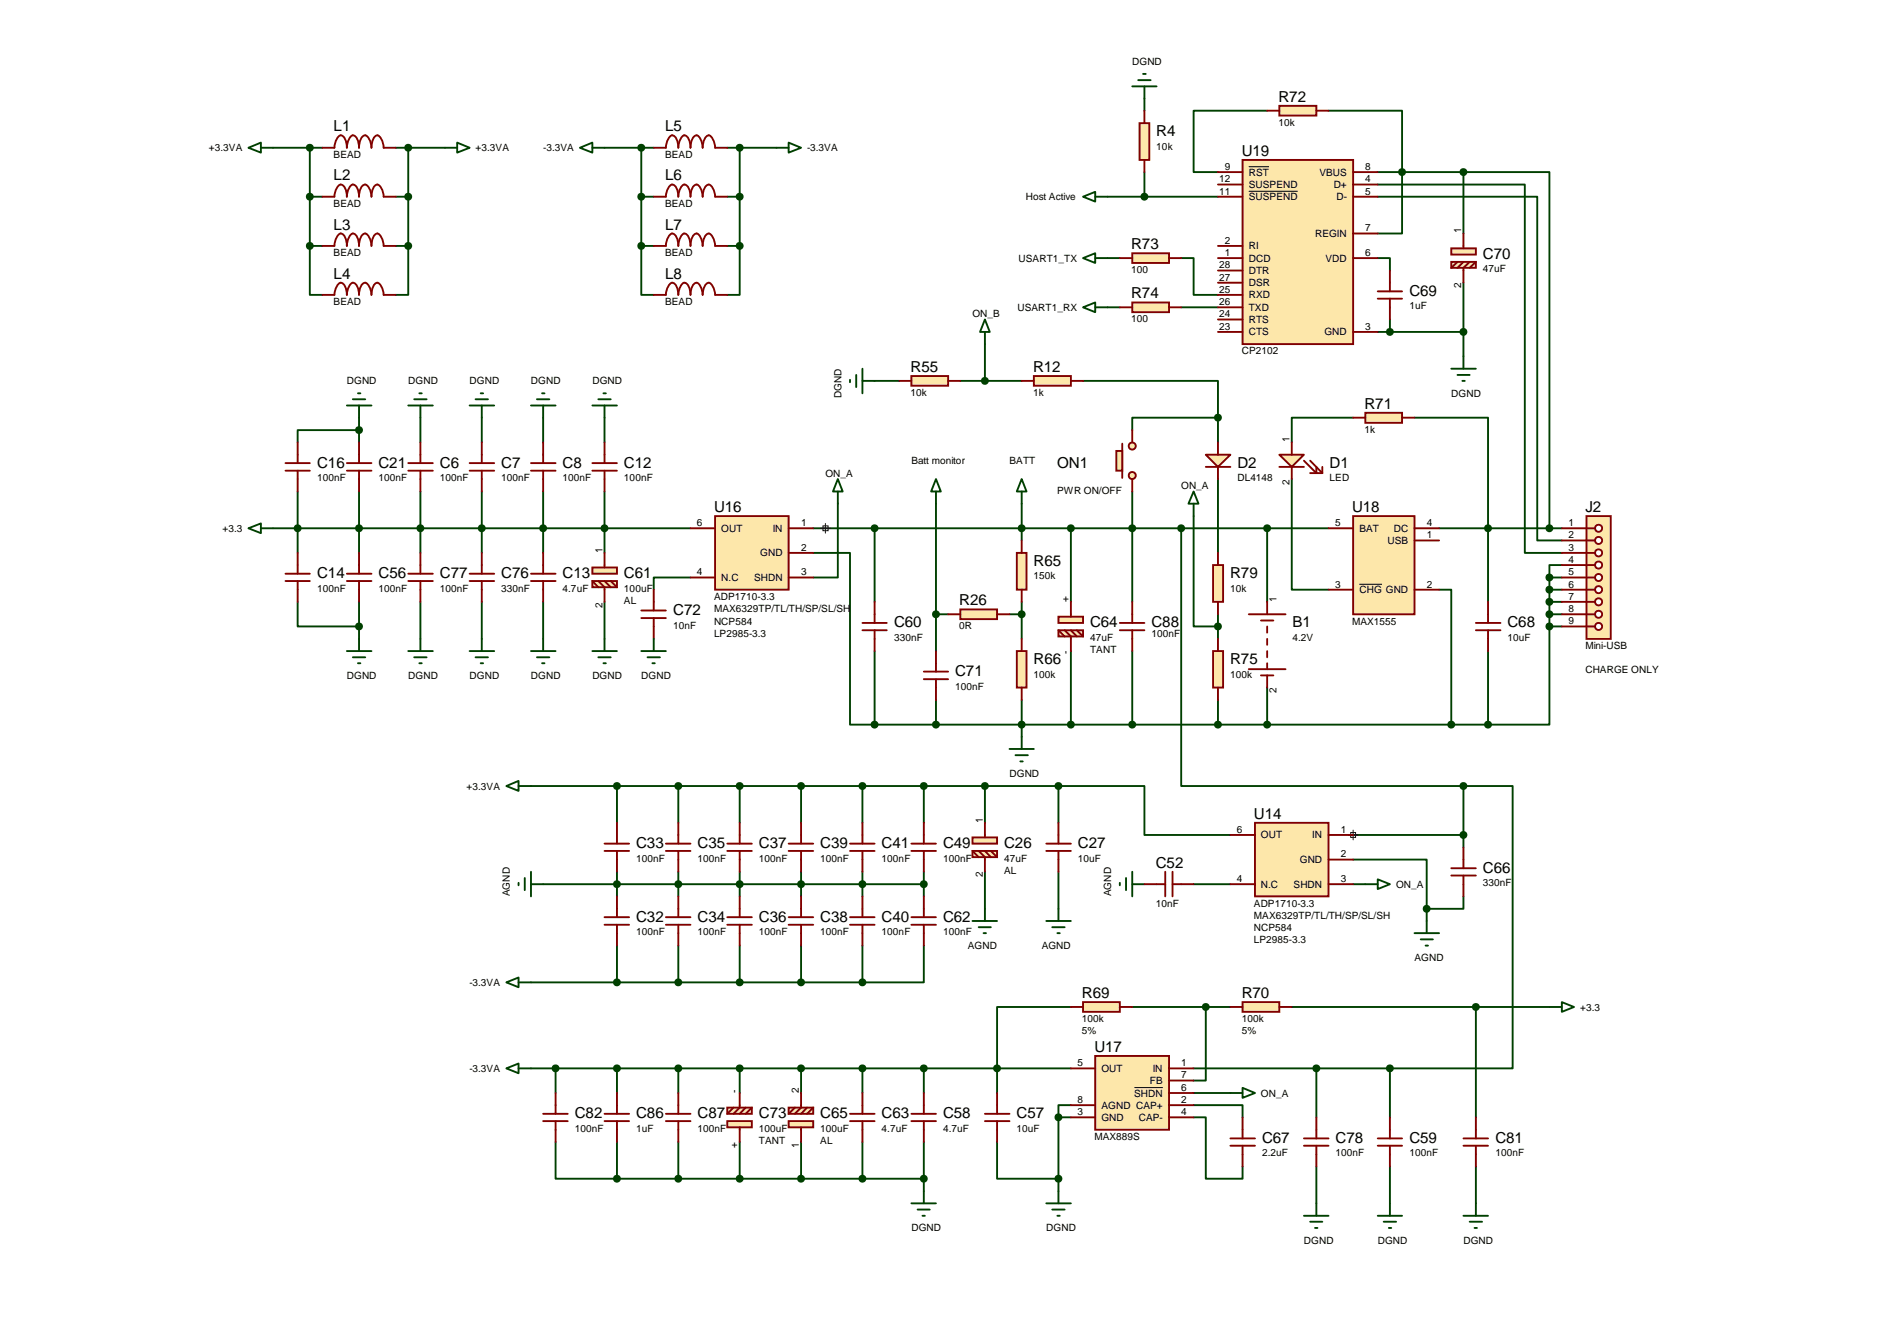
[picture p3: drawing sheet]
<svg xmlns="http://www.w3.org/2000/svg" width="297mm" height="210mm" viewBox="0 0 297 210" stroke-linecap="round" stroke-linejoin="round" font-family="sans-serif">
<g fill="none" stroke="#004000" stroke-width=".3">
<path d="M179.2 15.4v1.9M198.4 17.3h-11.5v9.6h3.8M208 17.3h11.5v19.2h-3.8M42.8 23.1h7.7M48.5 38.5v7.7h2M48.5 30.8h2M48.5 38.5h2M48.5 23.1v15.4M62 30.8h1.9M62 38.5h1.9M62 23.1h7.7M63.9 38.5v7.7h-1.9"/>
<path d="M63.9 23.1v15.4M94.7 23.1h7.7M100.4 38.5v7.7h2M100.4 30.8h2M100.4 38.5h2M100.4 23.1v15.4M113.9 30.8h1.9M113.9 38.5h1.9M113.9 23.1h7.7M115.8 38.5v7.7h-1.9M115.8 23.1v15.4M173.4 30.8h17.3"/>
<path d="M179.2 26.9v3.9M215.7 30.8h25v53.8h3.9M215.7 28.9h23.1v57.6h5.8M215.7 26.9h13.5M229.2 26.9h13.4v55.8M229.2 26.9v9.6M136.9 59.6h3.9M150.4 59.6h9.6M154.2 53.9v5.7M169.6 59.6h21.1v5.8M173.4 40.4h1.9M173.4 48.1h1.9"/>
<path d="M185 40.4h1.9v5.8h3.8M185 48.1h5.7M215.7 40.4h1.9v1.9M215.7 52h13.5M217.6 50v2M229.2 44.3v11.5M46.6 76.9v9.6M56.2 67.3h-9.6v1.9M56.2 65.4v3.8M56.2 76.9v9.6M65.8 65.4v3.8M65.8 76.9v9.6"/>
<path d="M75.4 65.4v3.8M75.4 76.9v9.6M85 65.4v3.8M85 76.9v9.6M94.7 65.4v3.8M94.7 76.9v9.6M131.2 78.8v11.6h-3.9M146.6 78.8v23.1M160 78.8v5.8M177.3 76.9v17.3M190.7 65.4h-13.4v1.9M190.7 65.4v3.8"/>
<path d="M190.7 75v11.5M202.3 75v17.3h5.7M211.9 65.4h-9.6v3.8M221.5 65.4h11.5v28.8M38.9 82.7l2-.8v1.6zM40.9 82.7h67.2M46.6 94.2v3.9h9.6M56.2 94.2v7.7M65.8 94.2v5.8M75.4 94.2v5.8M85 94.2v5.8M94.7 94.2v7.7"/>
<path d="M108.1 90.4h-5.7v1.9M127.3 86.5h5.8v26.9h3.8M127.3 82.7h80.7M136.9 82.7v11.5M146.6 96.2h1.9M158.1 96.2h1.9M160 94.2v5.8M167.7 82.7v11.5M185 82.7v40.3h44.2M186.9 80.8v17.3h3.8M190.7 96.2v3.8M198.4 82.7v11.5"/>
<path d="M225.3 92.3h1.9v21.1M225.3 82.7h19.3M242.6 98.1v15.3h-9.6M242.6 92.3h2M242.6 94.2h2M242.6 90.4v7.7M242.6 96.2h2M242.6 98.1h2M242.6 90.4h2M244.6 88.4h-2v2M54.3 101.9h3.9M55.2 102.9h2"/>
<path d="M56 103.8h.4M92.8 101.9h3.8M93.7 102.9h1.9M94.5 103.8h.4M136.9 113.4h96.1M136.9 101.9v11.5M146.6 109.6v3.8M160 109.6v5.7M167.7 101.9v11.5M177.3 101.9v11.5M190.7 109.6v3.8M198.4 107.6v5.8"/>
<path d="M233 101.9v11.5M83.1 123h82.6M85 138.4h59.7M96.6 123v5.8M96.6 136.5v3.8M106.2 123v5.8M106.2 136.5v3.8M115.8 123v5.8M115.8 136.5v3.8M125.4 123v5.8M125.4 136.5v3.8M135 123v5.8"/>
<path d="M135 136.5v3.8M144.7 123v5.8M144.7 136.5v3.8M154.2 123v5.8M154.2 136.5v5.8M165.7 123h13.5v7.7h13.5M165.7 123v5.8M165.7 136.5v7.7M186.9 138.4h5.8M211.9 134.5h11.5v7.8M211.9 138.4h1.9M211.9 130.7h17.3"/>
<path d="M229.2 123h7.7v44.2h-19.3M229.2 123v9.6M83.1 153.8h51.9M96.6 148v5.8M106.2 148v5.8M115.8 148v5.8M125.4 148v5.8M135 148v5.8M144.7 148v5.8h-9.7M163.8 144.2h3.9M164.8 145.1h1.9M165.6 146.1h.3"/>
<path d="M167.7 157.6h-11.6v13.5M177.3 157.6h15.4M188.8 157.6v11.5h-1.9M202.3 157.6h40.3M223.4 142.3v1.9M229.2 140.3v2h-5.8M231.1 157.6v17.3M83.1 167.2h84.6M87 178.7v5.8h9.6M87 167.2v3.9M96.6 167.2v3.9M96.6 178.7v5.8"/>
<path d="M106.2 167.2v3.9M106.2 178.7v5.8M115.8 167.2v3.9M115.8 178.7v5.8M125.4 167.2v3.9M125.4 178.7v5.8M135 167.2v3.9M135 178.7v5.8M144.7 167.2v3.9M144.7 178.7v7.8M156.1 178.7v5.8h9.6M165.7 174.9h2"/>
<path d="M165.7 174.9v11.6M167.7 173h-2v1.9M186.9 174.9h1.9v9.6h5.8v-1.9M186.9 173h7.7v1.9M186.9 167.2h30.7M186.9 171.1h5.8M206.1 167.2v7.7M217.6 167.2v7.7M96.6 184.5h48.1M206.1 182.6v5.8M217.6 182.6v5.8M231.1 182.6v5.8"/>
</g>
<path d="M54.3 90.9h3.9M54.3 89.8h3.9M56.2 86.5v3.3M56.2 90.9v3.3M142.7 174.3h3.9M142.7 175.5h3.9M144.7 171.1v3.2M144.7 175.5v3.2" fill="none" stroke="#800000" stroke-width=".3"/>
<g fill="#fde7aa" stroke="#800000" stroke-width=".3">
<path d="M92.8 88.8h3.8v1h-3.8z"/>
<path d="M92.8 90.9h3.8v1h-3.8z"/>
</g>
<g fill="none" stroke="#800000" stroke-width=".3">
<path d="M92.8 90.9l.9 1M93.7 90.9l1 1v2.3M94.7 86.5v2.3M94.7 90.9l.9 1M95.6 90.9l1 1M195.5 96.2h5.8M197.4 97.1h2M198.4 94.2v2M198.4 98.1v.9M195.5 104.7h5.8M197.4 105.7h2M198.4 100v.9"/>
<path d="M198.4 101.9v1M198.4 103.8v.9M198.4 105.7v1.9M133.1 175.5h3.8M133.1 174.3h3.8M135 171.1v3.2M135 175.5v3.2"/>
</g>
<circle cx="135" cy="167.2" r=".47" fill="#004000" stroke="#004000" stroke-width=".3"/>
<g fill="#fde7aa" stroke="#800000" stroke-width=".3">
<path d="M165.7 96.5h3.9v1h-3.9z"/>
<path d="M165.7 98.7h3.9v.9h-3.9z"/>
</g>
<path d="M165.7 98.7l1 .9M166.7 98.7l1 .9v2.3M167.7 94.2v2.3M167.7 98.7l.9 .9M168.6 98.7l1 .9" fill="none" stroke="#800000" stroke-width=".3"/>
<path d="M158.1 117.2h3.8M159 118.2h2M159.8 119.2h.3M160 115.3v1.9" fill="none" stroke="#004000" stroke-width=".3"/>
<path d="M159.2 86.5h1.5v5.8h-1.5z" fill="#fde7aa" stroke="#800000" stroke-width=".3"/>
<path d="M160 84.6v1.9M160 92.3v1.9" fill="none" stroke="#800000" stroke-width=".3"/>
<path d="M159.2 101.9h1.5v5.7h-1.5z" fill="#fde7aa" stroke="#800000" stroke-width=".3"/>
<path d="M160 100v1.9M160 107.6v2" fill="none" stroke="#800000" stroke-width=".3"/>
<g fill="#004000" stroke="#004000" stroke-width=".3">
<circle cx="167.7" cy="113.4" r=".47"/>
<circle cx="160" cy="113.4" r=".47"/>
</g>
<path d="M169.6 156.9h5.7v1.5h-5.7z" fill="#fde7aa" stroke="#800000" stroke-width=".3"/>
<path d="M167.7 157.6h1.9M175.3 157.6h2" fill="none" stroke="#800000" stroke-width=".3"/>
<path d="M194.6 156.9h5.7v1.5h-5.7z" fill="#fde7aa" stroke="#800000" stroke-width=".3"/>
<path d="M227.2 135.9h3.9M227.2 137h3.9M229.2 132.6v3.3M229.2 137v3.3M192.7 157.6h1.9M200.3 157.6h2" fill="none" stroke="#800000" stroke-width=".3"/>
<path d="M221.5 146.1h3.8M222.5 147h1.9M223.2 148h.4M223.4 144.2v1.9" fill="none" stroke="#004000" stroke-width=".3"/>
<circle cx="56.2" cy="82.7" r=".47" fill="#004000" stroke="#004000" stroke-width=".3"/>
<path d="M171.5 165.3h11.5v11.5h-11.5z" fill="#fde7aa" stroke="#800000" stroke-width=".3"/>
<path d="M167.7 173h3.8M167.7 167.2h3.8M167.7 174.9h3.8M183 173h3.9M183 167.2h3.9M183 169.1h3.9M183 171.1h3.9M183 174.9h3.9M192.7 179.3h3.8M192.7 178.2h3.8M194.6 174.9v3.3M194.6 179.3v3.3" fill="none" stroke="#800000" stroke-width=".3"/>
<path d="M177.6 170.2h4.5" fill="none" stroke="#000" stroke-width=".16"/>
<circle cx="156.1" cy="167.2" r=".47" fill="#004000" stroke="#004000" stroke-width=".3"/>
<path d="M211.9 80.8h9.6v15.4h-9.6z" fill="#fde7aa" stroke="#800000" stroke-width=".3"/>
<path d="M208 92.3h3.9M208 82.7h3.9M221.5 92.3h3.8M221.5 82.7h3.8M221.5 84.6h3.8" fill="none" stroke="#800000" stroke-width=".3"/>
<path d="M212.9 91.5h3.5" fill="none" stroke="#000" stroke-width=".16"/>
<circle cx="233" cy="82.7" r=".47" fill="#004000" stroke="#004000" stroke-width=".3"/>
<path d="M200.3 71.2h3.9l-1.9 1.9z" fill="#fde7aa" stroke="#800000" stroke-width=".3"/>
<path d="M200.3 73.1h3.9M202.3 69.2v2M202.3 73.1v1.9M204.2 72.1l1.9 2v-1M205.1 72.1l2 2M205.1 74.1h2M207.1 73.1v1" fill="none" stroke="#800000" stroke-width=".3"/>
<path d="M213.8 64.6h5.7v1.6h-5.7z" fill="#fde7aa" stroke="#800000" stroke-width=".3"/>
<path d="M211.9 65.4h1.9M219.5 65.4h2" fill="none" stroke="#800000" stroke-width=".3"/>
<path d="M248.4 80.8h3.8v19.2h-3.8z" fill="#fde7aa" stroke="#800000" stroke-width=".3"/>
<path d="M248.4 82.7h1.3" fill="none" stroke="#800000" stroke-width=".3"/>
<circle cx="250.3" cy="82.7" r=".56" fill="#fff" stroke="#800000" stroke-width=".3"/>
<path d="M248.4 84.6h1.3" fill="none" stroke="#800000" stroke-width=".3"/>
<circle cx="250.3" cy="84.6" r=".56" fill="#fff" stroke="#800000" stroke-width=".3"/>
<path d="M248.4 86.5h1.3" fill="none" stroke="#800000" stroke-width=".3"/>
<circle cx="250.3" cy="86.5" r=".56" fill="#fff" stroke="#800000" stroke-width=".3"/>
<path d="M248.4 88.4h1.3" fill="none" stroke="#800000" stroke-width=".3"/>
<circle cx="250.3" cy="88.4" r=".56" fill="#fff" stroke="#800000" stroke-width=".3"/>
<path d="M248.4 90.4h1.3" fill="none" stroke="#800000" stroke-width=".3"/>
<circle cx="250.3" cy="90.4" r=".56" fill="#fff" stroke="#800000" stroke-width=".3"/>
<path d="M248.4 92.3h1.3" fill="none" stroke="#800000" stroke-width=".3"/>
<circle cx="250.3" cy="92.3" r=".56" fill="#fff" stroke="#800000" stroke-width=".3"/>
<path d="M248.4 94.2h1.3" fill="none" stroke="#800000" stroke-width=".3"/>
<circle cx="250.3" cy="94.2" r=".56" fill="#fff" stroke="#800000" stroke-width=".3"/>
<path d="M248.4 96.2h1.3" fill="none" stroke="#800000" stroke-width=".3"/>
<circle cx="250.3" cy="96.1" r=".56" fill="#fff" stroke="#800000" stroke-width=".3"/>
<path d="M248.4 98.1h1.3" fill="none" stroke="#800000" stroke-width=".3"/>
<circle cx="250.3" cy="98.1" r=".56" fill="#fff" stroke="#800000" stroke-width=".3"/>
<path d="M244.6 82.7h3.8M244.6 84.6h3.8M244.6 86.5h3.8M244.6 88.4h3.8M244.6 90.4h3.8M244.6 92.3h3.8M244.6 94.2h3.8M244.6 96.2h3.8M244.6 98.1h3.8" fill="none" stroke="#800000" stroke-width=".3"/>
<g fill="#004000" stroke="#004000" stroke-width=".3">
<circle cx="242.6" cy="92.3" r=".47"/>
<circle cx="242.6" cy="94.2" r=".47"/>
<circle cx="242.6" cy="96.1" r=".47"/>
<circle cx="242.6" cy="98.1" r=".47"/>
</g>
<path d="M160 75l.7 1.9h-1.5zM160 76.9v1.9" fill="none" stroke="#004000" stroke-width=".3"/>
<g fill="#fde7aa" stroke="#800000" stroke-width=".3">
<circle cx="177.3" cy="69.8" r=".56"/>
<circle cx="177.3" cy="74.4" r=".56"/>
</g>
<path d="M175.7 69.4v5.4" fill="none" stroke="#800000" stroke-width=".3"/>
<path d="M174.8 70.6h.9v3.1h-.9z" fill="#fde7aa" stroke="#800000" stroke-width=".3"/>
<path d="M177.3 67.3v1.9M177.3 75v1.9M231.1 97.5h3.8M231.1 98.7h3.8M233 94.2v3.3M233 98.7v3.2" fill="none" stroke="#800000" stroke-width=".3"/>
<path d="M146.6 75l.7 1.9h-1.5zM146.6 76.9v1.9M163.8 188.4h3.9M164.8 189.3h1.9M165.6 190.3h.3M165.7 186.5v1.9" fill="none" stroke="#004000" stroke-width=".3"/>
<g fill="#004000" stroke="#004000" stroke-width=".3">
<circle cx="233" cy="113.4" r=".47"/>
<circle cx="165.7" cy="174.9" r=".47"/>
<circle cx="227.2" cy="113.4" r=".47"/>
<circle cx="198.4" cy="113.4" r=".47"/>
</g>
<path d="M194.6 25h17.3v28.9h-17.3z" fill="#fde7aa" stroke="#800000" stroke-width=".3"/>
<g fill="none" stroke="#800000" stroke-width=".3">
<path d="M190.7 30.8h3.9M190.7 28.9h3.9M190.7 38.5h3.9M190.7 26.9h3.9M211.9 30.8h3.8M211.9 28.9h3.8M211.9 26.9h3.8M211.9 36.5h3.8M190.7 48.1h3.9M190.7 52h3.9M190.7 40.4h3.9M190.7 42.3h3.9"/>
<path d="M190.7 44.3h3.9M190.7 46.2h3.9M190.7 50h3.9M211.9 52h3.8M211.9 40.4h3.8"/>
</g>
<path d="M195.5 29.9h7.7M195.5 26.1h3.2" fill="none" stroke="#000" stroke-width=".16"/>
<path d="M200.3 16.6h5.8v1.5h-5.8z" fill="#fde7aa" stroke="#800000" stroke-width=".3"/>
<path d="M198.4 17.3h1.9M206.1 17.3h1.9M215.7 45.6h3.8M215.7 46.8h3.8M217.6 42.3v3.3M217.6 46.8v3.2" fill="none" stroke="#800000" stroke-width=".3"/>
<circle cx="219.5" cy="26.9" r=".47" fill="#004000" stroke="#004000" stroke-width=".3"/>
<path d="M169.6 40.4l1.9-.8v1.6zM169.6 48.1l1.9-.8v1.6zM171.5 40.4h1.9M171.5 48.1h1.9" fill="none" stroke="#004000" stroke-width=".3"/>
<path d="M177.3 39.6h5.7v1.6h-5.7z" fill="#fde7aa" stroke="#800000" stroke-width=".3"/>
<path d="M175.3 40.4h2M183 40.4h2" fill="none" stroke="#800000" stroke-width=".3"/>
<path d="M177.3 47.3h5.7v1.6h-5.7z" fill="#fde7aa" stroke="#800000" stroke-width=".3"/>
<path d="M175.3 48.1h2M183 48.1h2" fill="none" stroke="#800000" stroke-width=".3"/>
<g fill="#004000" stroke="#004000" stroke-width=".3">
<circle cx="242.6" cy="82.7" r=".47"/>
<circle cx="217.6" cy="52" r=".47"/>
<circle cx="242.6" cy="90.4" r=".47"/>
</g>
<g fill="#fde7aa" stroke="#800000" stroke-width=".3">
<path d="M227.2 38.9h3.9v.9h-3.9z"/>
<path d="M227.2 41h3.9v.9h-3.9z"/>
</g>
<path d="M229.2 36.5v2.4M228.2 41l-1 .9M229.2 41l-1 .9M230.1 41l-.9 .9v2.4M231.1 41l-1 .9" fill="none" stroke="#800000" stroke-width=".3"/>
<circle cx="229.1" cy="26.9" r=".47" fill="#004000" stroke="#004000" stroke-width=".3"/>
<path d="M189.9 101.9h1.6v5.7h-1.6z" fill="#fde7aa" stroke="#800000" stroke-width=".3"/>
<path d="M144.7 105.1h3.8M144.7 106.3h3.8M146.6 101.9v3.2M146.6 106.3v3.3M190.7 100v1.9M190.7 107.6v2" fill="none" stroke="#800000" stroke-width=".3"/>
<circle cx="160" cy="82.7" r=".47" fill="#004000" stroke="#004000" stroke-width=".3"/>
<path d="M189.9 88.4h1.6v5.8h-1.6z" fill="#fde7aa" stroke="#800000" stroke-width=".3"/>
<path d="M190.7 86.5v1.9M190.7 94.2v2" fill="none" stroke="#800000" stroke-width=".3"/>
<circle cx="190.7" cy="113.4" r=".47" fill="#004000" stroke="#004000" stroke-width=".3"/>
<path d="M188.8 71.2h3.9l-2 1.9z" fill="#fde7aa" stroke="#800000" stroke-width=".3"/>
<g fill="none" stroke="#800000" stroke-width=".3">
<path d="M188.8 73.1h3.9M190.7 69.2v2M190.7 73.1v1.9M63.9 90.9h3.9M63.9 89.8h3.9M65.8 86.5v3.3M65.8 90.9v3.3M73.5 90.9h3.9M73.5 89.8h3.9M75.4 86.5v3.3M75.4 90.9v3.3M204.2 179.3h3.8"/>
<path d="M204.2 178.2h3.8M206.1 174.9v3.3M206.1 179.3v3.3"/>
</g>
<g fill="#004000" stroke="#004000" stroke-width=".3">
<circle cx="198.4" cy="82.7" r=".47"/>
<circle cx="177.3" cy="82.7" r=".47"/>
<circle cx="167.7" cy="82.7" r=".47"/>
<circle cx="146.5" cy="113.4" r=".47"/>
<circle cx="65.8" cy="82.7" r=".47"/>
<circle cx="75.4" cy="82.7" r=".47"/>
</g>
<g fill="none" stroke="#004000" stroke-width=".3">
<path d="M154.2 50l.8 2h-1.5zM154.2 52v1.9M63.9 101.9h3.9M64.9 102.9h1.9M65.7 103.8h.3M65.8 100v1.9M73.5 101.9h3.9M74.5 102.9h1.9M75.3 103.8h.3M75.4 100v1.9M204.2 190.3h3.8M205.1 191.2h2"/>
<path d="M205.9 192.2h.4M206.1 188.4v1.9"/>
</g>
<path d="M161.9 58.9h5.8v1.5h-5.8z" fill="#fde7aa" stroke="#800000" stroke-width=".3"/>
<path d="M160 59.6h1.9M167.7 59.6h1.9" fill="none" stroke="#800000" stroke-width=".3"/>
<path d="M178.4 19.3h1.6v5.7h-1.6z" fill="#fde7aa" stroke="#800000" stroke-width=".3"/>
<g fill="none" stroke="#800000" stroke-width=".3">
<path d="M179.2 17.3v2M179.2 25v1.9M54.3 72.5h3.9M54.3 73.7h3.9M56.2 69.2v3.3M56.2 73.7v3.2M63.9 72.5h3.9M63.9 73.7h3.9M65.8 69.2v3.3M65.8 73.7v3.2M73.5 72.5h3.9M73.5 73.7h3.9"/>
<path d="M75.4 69.2v3.3M75.4 73.7v3.2M83.1 72.5h3.9M83.1 73.7h3.9M85 69.2v3.3M85 73.7v3.2M92.8 72.5h3.8M92.8 73.7h3.8M94.7 69.2v3.3M94.7 73.7v3.2"/>
</g>
<g fill="none" stroke="#004000" stroke-width=".3">
<path d="M177.3 13.5h3.8M178.2 12.5h2M179 11.6h.4M179.2 13.5v1.9M169.6 30.8l1.9-.8v1.6zM171.5 30.8h1.9M133.1 59.5v.3M134.1 58.7v1.9M135 59.6h1.9M135 57.7v3.9M227.2 57.7h3.9M228.2 58.7h1.9"/>
<path d="M229 59.6h.4M229.2 55.8v1.9M54.3 63.5h3.9M55.2 62.5h2M56 61.6h.4M56.2 63.5v1.9M63.9 63.5h3.9M64.9 62.5h1.9M65.7 61.6h.3M65.8 63.5v1.9M73.5 63.5h3.9M74.5 62.5h1.9"/>
<path d="M75.3 61.6h.3M75.4 63.5v1.9M83.1 63.5h3.9M84.1 62.5h1.9M84.9 61.6h.4M85 63.5v1.9M92.8 63.5h3.8M93.7 62.5h1.9M94.5 61.6h.4M94.7 63.5v1.9"/>
</g>
<g fill="#004000" stroke="#004000" stroke-width=".3">
<circle cx="229.1" cy="52" r=".47"/>
<circle cx="179.2" cy="30.8" r=".47"/>
<circle cx="206.1" cy="167.2" r=".47"/>
</g>
<path d="M142.7 58.9h5.8v1.5h-5.8z" fill="#fde7aa" stroke="#800000" stroke-width=".3"/>
<g fill="none" stroke="#800000" stroke-width=".3">
<path d="M140.8 59.6h1.9M148.5 59.6h1.9M83.1 89.8h3.9M83.1 90.9h3.9M85 86.5v3.3M85 90.9v3.3M175.3 97.5h3.9M175.3 98.7h3.9M177.3 94.2v3.3M177.3 98.7v3.2M85 174.3h3.9M85 175.5h3.9"/>
<path d="M87 171.1v3.2M87 175.5v3.2M94.7 174.3h3.8M94.7 175.5h3.8M96.6 171.1v3.2M96.6 175.5v3.2M104.3 174.3h3.8M104.3 175.5h3.8M106.2 171.1v3.2M106.2 175.5v3.2M154.2 174.3h3.9M154.2 175.5h3.9"/>
<path d="M156.1 171.1v3.2M156.1 175.5v3.2M215.7 179.3h3.8M215.7 178.2h3.8M217.6 174.9v3.3M217.6 179.3v3.3M229.2 179.3h3.8M229.2 178.2h3.8M231.1 174.9v3.3M231.1 179.3v3.3"/>
</g>
<g fill="#004000" stroke="#004000" stroke-width=".3">
<circle cx="154.2" cy="59.6" r=".47"/>
<circle cx="188.8" cy="157.6" r=".47"/>
<circle cx="177.3" cy="113.4" r=".47"/>
</g>
<g fill="none" stroke="#004000" stroke-width=".3">
<path d="M83.1 101.9h3.9M84.1 102.9h1.9M84.9 103.8h.4M85 100v1.9M79.3 167.2l1.9-.7v1.5zM81.2 167.2h1.9M215.7 190.3h3.8M216.7 191.2h1.9M217.5 192.2h.3M217.6 188.4v1.9M229.2 190.3h3.8M230.1 191.2h2"/>
<path d="M230.9 192.2h.4M231.1 188.4v1.9"/>
</g>
<path d="M211.1 130.7h1.5M211.5 130.3h.8v.8h-.8zM211.9 129.9v1.6" fill="none" stroke="#000040" stroke-width=".16"/>
<path d="M196.5 128.8h11.5v11.5h-11.5z" fill="#fde7aa" stroke="#800000" stroke-width=".3"/>
<g fill="none" stroke="#800000" stroke-width=".3">
<path d="M135 97.5h3.9M135 98.7h3.9M136.9 94.2v3.3M136.9 98.7v3.2M163.8 132.1h3.9M163.8 133.2h3.9M165.7 128.8v3.3M165.7 133.2v3.3M179.2 138.4h3.3M182.5 136.5v3.8M183.6 138.4h3.3M183.6 136.5v3.8"/>
<path d="M192.7 138.4h3.8M192.7 130.7h3.8M208 138.4h3.9M208 130.7h3.9M208 134.5h3.9"/>
</g>
<path d="M131.2 75l.8 1.9h-1.6zM131.2 76.9v1.9M175.3 138.2v.4M176.3 137.4v1.9M177.3 138.4h1.9M177.3 136.5v3.8" fill="none" stroke="#004000" stroke-width=".3"/>
<path d="M128.5 82.7h1.5M128.9 82.3h.8v.8h-.8zM129.2 81.9v1.6" fill="none" stroke="#000040" stroke-width=".16"/>
<path d="M112 80.8h11.5v11.5h-11.5z" fill="#fde7aa" stroke="#800000" stroke-width=".3"/>
<path d="M100.4 95.6h3.9M100.4 96.7h3.9M102.4 92.3v3.3M102.4 96.7v3.3M108.1 90.4h3.9M108.1 82.7h3.9M123.5 90.4h3.8M123.5 82.7h3.8M123.5 86.5h3.8" fill="none" stroke="#800000" stroke-width=".3"/>
<g fill="#004000" stroke="#004000" stroke-width=".3">
<circle cx="136.9" cy="82.7" r=".47"/>
<circle cx="85" cy="82.7" r=".47"/>
</g>
<g fill="#fde7aa" stroke="#800000" stroke-width=".3">
<path d="M152.3 131.1h3.8v1h-3.8z"/>
<path d="M152.3 133.2h3.8v1h-3.8z"/>
</g>
<path d="M152.3 133.2l.9 1M153.2 133.2l1 1v2.3M154.2 128.8v2.3M154.2 133.2l1 1M155.2 133.2l.9 1" fill="none" stroke="#800000" stroke-width=".3"/>
<path d="M152.3 144.2h3.8M153.2 145.1h2M154 146.1h.4M154.2 142.3v1.9" fill="none" stroke="#004000" stroke-width=".3"/>
<g fill="#fde7aa" stroke="#800000" stroke-width=".3">
<path d="M123.5 175.5h3.8v1h-3.8z"/>
<path d="M123.5 173.4h3.8v.9h-3.8z"/>
</g>
<path d="M124.5 173.4l-1 .9M125.4 171.1v2.3l-.9 .9M125.4 176.5v2.2M126.4 173.4l-1 .9M127.3 173.4l-.9 .9" fill="none" stroke="#800000" stroke-width=".3"/>
<g fill="#004000" stroke="#004000" stroke-width=".3">
<circle cx="125.4" cy="167.2" r=".47"/>
<circle cx="144.6" cy="184.5" r=".47"/>
<circle cx="165.7" cy="184.5" r=".47"/>
<circle cx="135" cy="184.5" r=".47"/>
</g>
<g fill="#fde7aa" stroke="#800000" stroke-width=".3">
<path d="M113.9 175.5h3.8v1h-3.8z"/>
<path d="M113.9 173.4h3.8v.9h-3.8z"/>
</g>
<g fill="none" stroke="#800000" stroke-width=".3">
<path d="M50.5 23.1h1.9a2.21 2.21 0 0 1 .9-1.9 1.38 1.38 0 0 1 1 1.4v.5a2.22 2.22 0 0 1 .9-1.9 1.38 1.38 0 0 1 1 1.4v.5a2.39 2.39 0 0 1 .7-1.8l.3-.1a1.92 1.92 0 0 1 1 1.9 2.48 2.48 0 0 1 .6-1.8l.3-.1a1.92 1.92 0 0 1 1 1.9h1.9M50.5 30.8h1.9a2.12 2.12 0 0 1 .9-1.9 1.33 1.33 0 0 1 1 1.3v.6a2.13 2.13 0 0 1 .9-1.9 1.33 1.33 0 0 1 1 1.3v.6a2.29 2.29 0 0 1 .7-1.8l.3-.1a1.85 1.85 0 0 1 1 1.9 2.36 2.36 0 0 1 .6-1.8l.3-.1a1.85 1.85 0 0 1 1 1.9h1.9M50.5 38.5h1.9a2.21 2.21 0 0 1 .9-2 1.38 1.38 0 0 1 1 1.4v.6a2.22 2.22 0 0 1 .9-2 1.38 1.38 0 0 1 1 1.4v.6a2.39 2.39 0 0 1 .7-1.8l.3-.2a1.92 1.92 0 0 1 1 2 2.48 2.48 0 0 1 .6-1.8l.3-.2a1.92 1.92 0 0 1 1 2h1.9M102.4 23.1h1.9a2.21 2.21 0 0 1 .9-1.9 1.38 1.38 0 0 1 1 1.4v.5a2.22 2.22 0 0 1 .9-1.9 1.38 1.38 0 0 1 1 1.4v.5a2.39 2.39 0 0 1 .7-1.8l.3-.1a1.9 1.9 0 0 1 .9 1.9 2.44 2.44 0 0 1 .7-1.8l.3-.1a1.92 1.92 0 0 1 1 1.9h1.9M102.4 30.8h1.9a2.12 2.12 0 0 1 .9-1.9 1.33 1.33 0 0 1 1 1.3v.6a2.13 2.13 0 0 1 .9-1.9 1.33 1.33 0 0 1 1 1.3v.6a2.29 2.29 0 0 1 .7-1.8l.3-.1a1.83 1.83 0 0 1 .9 1.9 2.33 2.33 0 0 1 .7-1.8l.3-.1a1.85 1.85 0 0 1 1 1.9h1.9M102.4 38.5h1.9a2.21 2.21 0 0 1 .9-2 1.38 1.38 0 0 1 1 1.4v.6a2.22 2.22 0 0 1 .9-2 1.38 1.38 0 0 1 1 1.4v.6a2.39 2.39 0 0 1 .7-1.8l.3-.2a1.9 1.9 0 0 1 .9 2 2.44 2.44 0 0 1 .7-1.8l.3-.2a1.92 1.92 0 0 1 1 2h1.9M50.5 46.2h1.9a2.18 2.18 0 0 1 .9-1.9 1.37 1.37 0 0 1 1 1.3v.6a2.18 2.18 0 0 1 .9-1.9 1.37 1.37 0 0 1 1 1.3v.6a2.34 2.34 0 0 1 .7-1.8l.3-.1a1.9 1.9 0 0 1 1 1.9 2.42 2.42 0 0 1 .6-1.8l.3-.1a1.9 1.9 0 0 1 1 1.9h1.9M102.4 46.2h1.9a2.18 2.18 0 0 1 .9-1.9 1.37 1.37 0 0 1 1 1.3v.6a2.18 2.18 0 0 1 .9-1.9 1.37 1.37 0 0 1 1 1.3v.6a2.34 2.34 0 0 1 .7-1.8l.3-.1a1.87 1.87 0 0 1 .9 1.9 2.39 2.39 0 0 1 .7-1.8l.3-.1a1.9 1.9 0 0 1 1 1.9h1.9M44.7 73.7h3.8M44.7 72.5h3.8M46.6 69.2v3.3M46.6 73.7v3.2"/>
<path d="M44.7 90.9h3.8M44.7 89.8h3.8M46.6 86.5v3.3M46.6 90.9v3.3M94.7 132.1h3.8M94.7 133.2h3.8M96.6 128.8v3.3M96.6 133.2v3.3M104.3 132.1h3.8M104.3 133.2h3.8M106.2 128.8v3.3M106.2 133.2v3.3"/>
<path d="M113.9 132.1h3.8M113.9 133.2h3.8M115.8 128.8v3.3M115.8 133.2v3.3M123.5 132.1h3.8M123.5 133.2h3.8M125.4 128.8v3.3M125.4 133.2v3.3M133.1 132.1h3.8M133.1 133.2h3.8M135 128.8v3.3M135 133.2v3.3"/>
<path d="M142.7 132.1h3.9M142.7 133.2h3.9M144.7 128.8v3.3M144.7 133.2v3.3M94.7 143.6h3.8M94.7 144.8h3.8M96.6 140.3v3.3M96.6 144.8v3.2M104.3 143.6h3.8M104.3 144.8h3.8M106.2 140.3v3.3M106.2 144.8v3.2"/>
<path d="M113.9 143.6h3.8M113.9 144.8h3.8M115.8 140.3v3.3M115.8 144.8v3.2M123.5 143.6h3.8M123.5 144.8h3.8M125.4 140.3v3.3M125.4 144.8v3.2M133.1 143.6h3.8M133.1 144.8h3.8M135 140.3v3.3M135 144.8v3.2"/>
<path d="M142.7 143.6h3.9M142.7 144.8h3.9M144.7 140.3v3.3M144.7 144.8v3.2M114.9 173.4l-1 .9M115.8 171.1v2.3l-.9 .9M115.8 176.5v2.2M116.8 173.4l-1 .9M117.7 173.4l-.9 .9"/>
</g>
<g fill="#004000" stroke="#004000" stroke-width=".3">
<circle cx="115.8" cy="167.2" r=".47"/>
<circle cx="125.4" cy="184.5" r=".47"/>
<circle cx="94.6" cy="82.7" r=".47"/>
<circle cx="56.2" cy="98.1" r=".47"/>
<circle cx="46.6" cy="82.7" r=".47"/>
<circle cx="223.4" cy="142.2" r=".47"/>
<circle cx="229.1" cy="130.7" r=".47"/>
<circle cx="87" cy="167.2" r=".47"/>
<circle cx="96.6" cy="167.2" r=".47"/>
<circle cx="106.2" cy="167.2" r=".47"/>
<circle cx="115.8" cy="184.5" r=".47"/>
<circle cx="96.6" cy="184.5" r=".47"/>
<circle cx="106.2" cy="184.5" r=".47"/>
<circle cx="144.6" cy="167.2" r=".47"/>
<circle cx="165.7" cy="123" r=".47"/>
<circle cx="136.9" cy="113.4" r=".47"/>
<circle cx="190.7" cy="65.4" r=".47"/>
<circle cx="184.9" cy="82.7" r=".47"/>
<circle cx="190.7" cy="98.1" r=".47"/>
<circle cx="96.6" cy="138.4" r=".47"/>
<circle cx="106.2" cy="138.4" r=".47"/>
<circle cx="115.8" cy="138.4" r=".47"/>
<circle cx="125.4" cy="138.4" r=".47"/>
<circle cx="135" cy="138.4" r=".47"/>
<circle cx="125.4" cy="123" r=".47"/>
<circle cx="115.8" cy="123" r=".47"/>
<circle cx="106.2" cy="123" r=".47"/>
<circle cx="96.6" cy="123" r=".47"/>
<circle cx="96.6" cy="153.8" r=".47"/>
<circle cx="106.2" cy="153.8" r=".47"/>
<circle cx="115.8" cy="153.8" r=".47"/>
<circle cx="125.4" cy="153.8" r=".47"/>
<circle cx="135" cy="123" r=".47"/>
<circle cx="154.2" cy="123" r=".47"/>
<circle cx="144.6" cy="123" r=".47"/>
<circle cx="217.6" cy="167.2" r=".47"/>
<circle cx="229.1" cy="123" r=".47"/>
<circle cx="231.1" cy="157.6" r=".47"/>
<circle cx="56.2" cy="67.3" r=".47"/>
<circle cx="135" cy="153.8" r=".47"/>
<circle cx="144.6" cy="138.4" r=".47"/>
<circle cx="63.9" cy="30.8" r=".47"/>
<circle cx="63.9" cy="38.5" r=".47"/>
<circle cx="48.5" cy="38.5" r=".47"/>
<circle cx="48.5" cy="30.8" r=".47"/>
<circle cx="48.5" cy="23.1" r=".47"/>
<circle cx="63.9" cy="23.1" r=".47"/>
<circle cx="115.8" cy="30.8" r=".47"/>
<circle cx="115.8" cy="38.5" r=".47"/>
<circle cx="100.4" cy="38.5" r=".47"/>
<circle cx="100.4" cy="30.8" r=".47"/>
<circle cx="100.4" cy="23.1" r=".47"/>
<circle cx="115.8" cy="23.1" r=".47"/>
</g>
<g fill="none" stroke="#004000" stroke-width=".3">
<path d="M38.9 23.1l2-.8v1.6zM40.9 23.1h1.9M69.7 23.1h1.9M71.6 22.3l1.9 .8-1.9 .8zM90.8 23.1l2-.8v1.6zM92.8 23.1h1.9M121.6 23.1h1.9M123.5 22.3l1.9 .8-1.9 .8zM186.9 76.9l.8 1.9h-1.6zM186.9 78.8v2M79.3 123l1.9-.8v1.6zM81.2 138.2v.4"/>
<path d="M81.2 123h1.9M82.2 137.4v1.9M83.1 138.4h1.9M83.1 136.5v3.8M213.8 138.4h1.9M215.7 137.6l1.9 .8-1.9 .8zM79.3 153.8l1.9-.8v1.5zM81.2 153.8h1.9M242.6 157.6h2M244.6 156.9l1.9 .7-1.9 .8zM192.7 171.1h1.9M194.6 170.3l1.9 .8-1.9 .7z"/>
<path d="M142.7 188.4h3.9M143.7 189.3h1.9M144.4 190.3h.4M144.7 186.5v1.9"/>
</g>
<path d="M150.4 95.4h5.7v1.5h-5.7z" fill="#fde7aa" stroke="#800000" stroke-width=".3"/>
<path d="M148.5 96.2h1.9M156.1 96.2h2" fill="none" stroke="#800000" stroke-width=".3"/>
<g fill="#004000" stroke="#004000" stroke-width=".3">
<circle cx="160" cy="96.1" r=".47"/>
<circle cx="146.5" cy="96.1" r=".47"/>
</g>
<path d="M100.4 101.9h3.9M101.4 102.9h1.9M102.2 103.8h.3M102.4 100v1.9" fill="none" stroke="#004000" stroke-width=".3"/>
<g font-size="2.4">
<text x="200.2" y="16">R72</text>
<text x="52.2" y="20.5">L1</text>
<text x="104.1" y="20.5">L5</text>
<text x="181.1" y="21.3">R4</text>
<text x="52.2" y="28.3">L2</text>
<text x="104.1" y="28.3">L6</text>
<text x="194.4" y="24.4">U19</text>
<text x="52.2" y="36">L3</text>
<text x="104.1" y="36">L7</text>
<text x="177.1" y="39">R73</text>
<text x="232.2" y="40.5">C70</text>
<text x="52.2" y="43.6">L4</text>
<text x="104.1" y="43.6">L8</text>
<text x="177.1" y="46.7">R74</text>
<text x="220.7" y="46.3">C69</text>
<text x="142.6" y="58.2">R55</text>
<text x="161.8" y="58.2">R12</text>
<text x="213.7" y="64">R71</text>
<text x="49.7" y="73.2">C16</text>
<text x="59.3" y="73.2">C21</text>
<text x="68.9" y="73.2">C6</text>
<text x="78.5" y="73.2">C7</text>
<text x="88.1" y="73.2">C8</text>
<text x="97.7" y="73.2">C12</text>
<text x="165.5" y="73.2">ON1</text>
<text x="193.8" y="73.2">D2</text>
<text x="208.2" y="73.2">D1</text>
<text x="111.8" y="80.2">U16</text>
<text x="211.7" y="80.2">U18</text>
<text x="248.2" y="80.2">J2</text>
<text x="161.8" y="88.6">R65</text>
<text x="49.7" y="90.5">C14</text>
<text x="59.3" y="90.5">C56</text>
<text x="68.9" y="90.5">C77</text>
<text x="78.5" y="90.5">C76</text>
<text x="88.1" y="90.5">C13</text>
<text x="97.7" y="90.5">C61</text>
<text x="150.2" y="94.8">R26</text>
<text x="192.6" y="90.5">R79</text>
<text x="105.4" y="96.3">C72</text>
<text x="140" y="98.2">C60</text>
<text x="170.7" y="98.2">C64</text>
<text x="180.3" y="98.2">C88</text>
<text x="202.4" y="98.2">B1</text>
<text x="236.1" y="98.2">C68</text>
<text x="149.6" y="105.9">C71</text>
<text x="161.8" y="103.9">R66</text>
<text x="192.6" y="103.9">R75</text>
<text x="196.3" y="128.2">U14</text>
<text x="99.6" y="132.8">C33</text>
<text x="109.2" y="132.8">C35</text>
<text x="118.8" y="132.8">C37</text>
<text x="128.4" y="132.8">C39</text>
<text x="138" y="132.8">C41</text>
<text x="147.7" y="132.8">C49</text>
<text x="157.2" y="132.8">C26</text>
<text x="168.8" y="132.8">C27</text>
<text x="181" y="135.9">C52</text>
<text x="232.2" y="136.6">C66</text>
<text x="99.6" y="144.3">C32</text>
<text x="109.2" y="144.3">C34</text>
<text x="118.8" y="144.3">C36</text>
<text x="128.4" y="144.3">C38</text>
<text x="138" y="144.3">C40</text>
<text x="147.7" y="144.3">C62</text>
<text x="169.4" y="156.2">R69</text>
<text x="194.4" y="156.2">R70</text>
<text x="171.4" y="164.7">U17</text>
<text x="90" y="175">C82</text>
<text x="99.6" y="175">C86</text>
<text x="109.2" y="175">C87</text>
<text x="118.8" y="175">C73</text>
<text x="128.4" y="175">C65</text>
<text x="138" y="175">C63</text>
<text x="147.7" y="175">C58</text>
<text x="159.2" y="175">C57</text>
<text x="197.6" y="178.9">C67</text>
<text x="209.1" y="178.9">C78</text>
<text x="220.7" y="178.9">C59</text>
<text x="234.1" y="178.9">C81</text>
</g>
<g font-size="1.6">
<text x="177.3" y="10.2">DGND</text>
<text x="32.7" y="23.7">+3.3VA</text>
<text x="74.5" y="23.7">+3.3VA</text>
<text x="85" y="23.7">-3.3VA</text>
<text x="126.4" y="23.7">-3.3VA</text>
<text x="181.1" y="23.4">10k</text>
<text x="200.2" y="19.7">10k</text>
<text x="52.2" y="24.7">BEAD</text>
<text x="104.1" y="24.7">BEAD</text>
<text x="190.9" y="28.5">12</text>
<text x="191.8" y="26.6">9</text>
<text x="195.5" y="29.4">SUSPEND</text>
<text x="195.5" y="27.5">RST</text>
<text x="206.6" y="27.5">VBUS</text>
<text x="208.8" y="29.4">D+</text>
<text x="213.8" y="28.5">4</text>
<text x="213.8" y="26.6">8</text>
<text x="52.2" y="32.4">BEAD</text>
<text x="104.1" y="32.4">BEAD</text>
<text x="160.6" y="31.3">Host Active</text>
<text x="190.9" y="30.5">11</text>
<text x="195.5" y="31.3">SUSPEND</text>
<text x="209.3" y="31.3">D-</text>
<text x="213.8" y="30.5">5</text>
<text x="52.2" y="40.1">BEAD</text>
<text x="104.1" y="40.1">BEAD</text>
<text x="159.5" y="41">USART1_TX</text>
<text x="191.8" y="38.2">2</text>
<text x="191.8" y="40.1">1</text>
<text x="195.5" y="39">RI</text>
<text x="195.5" y="41">DCD</text>
<text x="205.9" y="37.1">REGIN</text>
<text x="207.6" y="41">VDD</text>
<text x="213.8" y="36.2">7</text>
<text x="213.8" y="40.1">6</text>
<text x="228.8" y="36.5" transform="rotate(-90 228.8 36.5)">1</text>
<text x="52.2" y="47.8">BEAD</text>
<text x="104.1" y="47.8">BEAD</text>
<text x="177.1" y="42.8">100</text>
<text x="190.9" y="47.8">26</text>
<text x="190.9" y="42">28</text>
<text x="190.9" y="43.9">27</text>
<text x="190.9" y="45.8">25</text>
<text x="195.5" y="42.9">DTR</text>
<text x="195.5" y="44.8">DSR</text>
<text x="195.5" y="46.7">RXD</text>
<text x="228.8" y="45.1" transform="rotate(-90 228.8 45.1)">2</text>
<text x="232.2" y="42.6">47uF</text>
<text x="152.3" y="49.6">ON_B</text>
<text x="159.3" y="48.7">USART1_RX</text>
<text x="177.1" y="50.5">100</text>
<text x="190.9" y="51.6">23</text>
<text x="190.9" y="49.7">24</text>
<text x="195.5" y="48.7">TXD</text>
<text x="195.5" y="52.5">CTS</text>
<text x="195.5" y="50.6">RTS</text>
<text x="207.4" y="52.5">GND</text>
<text x="213.8" y="51.6">3</text>
<text x="220.7" y="48.4">1uF</text>
<text x="194.4" y="55.5">CP2102</text>
<text x="54.3" y="60.2">DGND</text>
<text x="63.9" y="60.2">DGND</text>
<text x="73.5" y="60.2">DGND</text>
<text x="83.1" y="60.2">DGND</text>
<text x="92.8" y="60.2">DGND</text>
<text x="131.7" y="62.4" transform="rotate(-90 131.7 62.4)">DGND</text>
<text x="142.6" y="62">10k</text>
<text x="161.8" y="62">1k</text>
<text x="227.2" y="62.1">DGND</text>
<text x="201.9" y="69.2" transform="rotate(-90 201.9 69.2)">1</text>
<text x="213.7" y="67.7">1k</text>
<text x="49.7" y="75.3">100nF</text>
<text x="59.3" y="75.3">100nF</text>
<text x="68.9" y="75.3">100nF</text>
<text x="78.5" y="75.3">100nF</text>
<text x="88.1" y="75.3">100nF</text>
<text x="97.7" y="75.3">100nF</text>
<text x="129.2" y="74.6">ON_A</text>
<text x="142.7" y="72.7">Batt monitor</text>
<text x="158.1" y="72.7">BATT</text>
<text x="165.5" y="77.3">PWR ON/OFF</text>
<text x="185" y="76.5">ON_A</text>
<text x="193.8" y="75.3">DL4148</text>
<text x="201.9" y="75.9" transform="rotate(-90 201.9 75.9)">2</text>
<text x="208.2" y="75.3">LED</text>
<text x="34.8" y="83.2">+3.3</text>
<text x="109.1" y="82.4">6</text>
<text x="112.9" y="83.2">OUT</text>
<text x="121" y="83.2">IN</text>
<text x="125.4" y="82.4">1</text>
<text x="209" y="82.4">5</text>
<text x="212.9" y="83.2">BAT</text>
<text x="218.2" y="83.2">DC</text>
<text x="223.4" y="82.4">4</text>
<text x="245.6" y="82.4">1</text>
<text x="94.3" y="86.5" transform="rotate(-90 94.3 86.5)">1</text>
<text x="119" y="87.1">GND</text>
<text x="125.4" y="86.2">2</text>
<text x="217.3" y="85.1">USB</text>
<text x="223.4" y="84.3">1</text>
<text x="245.6" y="84.3">2</text>
<text x="245.6" y="86.2">3</text>
<text x="245.6" y="88.1">4</text>
<text x="49.7" y="92.6">100nF</text>
<text x="59.3" y="92.6">100nF</text>
<text x="68.9" y="92.6">100nF</text>
<text x="78.5" y="92.6">330nF</text>
<text x="88.1" y="92.6">4.7uF</text>
<text x="94.3" y="95.1" transform="rotate(-90 94.3 95.1)">2</text>
<text x="97.7" y="92.6">100uF</text>
<text x="97.7" y="94.5">AL</text>
<text x="109.1" y="90.1">4</text>
<text x="111.8" y="93.9">ADP1710-3.3</text>
<text x="111.8" y="95.8">MAX6329TP/TL/TH/SP/SL/SH</text>
<text x="112.9" y="90.9">N.C</text>
<text x="118.1" y="90.9">SHDN</text>
<text x="125.4" y="90.1">3</text>
<text x="161.8" y="90.7">150k</text>
<text x="167.3" y="94.2" transform="rotate(-90 167.3 94.2)">+</text>
<text x="192.6" y="92.6">10k</text>
<text x="199.9" y="94.2" transform="rotate(-90 199.9 94.2)">1</text>
<text x="209" y="92">3</text>
<text x="212.9" y="92.9">CHG GND</text>
<text x="223.4" y="92">2</text>
<text x="245.6" y="90.1">5</text>
<text x="245.6" y="92">6</text>
<text x="245.6" y="93.9">7</text>
<text x="245.6" y="95.8">8</text>
<text x="105.4" y="98.4">10nF</text>
<text x="111.8" y="97.8">NCP584</text>
<text x="111.8" y="99.7">LP2985-3.3</text>
<text x="140" y="100.3">330nF</text>
<text x="150.2" y="98.5">0R</text>
<text x="170.7" y="100.3">47uF</text>
<text x="180.3" y="99.8">100nF</text>
<text x="202.4" y="100.3">4.2V</text>
<text x="211.7" y="97.8">MAX1555</text>
<text x="236.1" y="100.3">10uF</text>
<text x="245.6" y="97.7">9</text>
<text x="248.2" y="101.6">Mini-USB</text>
<text x="54.3" y="106.3">DGND</text>
<text x="63.9" y="106.3">DGND</text>
<text x="73.5" y="106.3">DGND</text>
<text x="83.1" y="106.3">DGND</text>
<text x="92.8" y="106.3">DGND</text>
<text x="100.4" y="106.3">DGND</text>
<text x="149.6" y="108">100nF</text>
<text x="161.8" y="106.1">100k</text>
<text x="167.3" y="102.4" transform="rotate(-90 167.3 102.4)">-</text>
<text x="170.7" y="102.2">TANT</text>
<text x="192.6" y="106.1">100k</text>
<text x="248.2" y="105.4">CHARGE ONLY</text>
<text x="199.9" y="108.5" transform="rotate(-90 199.9 108.5)">2</text>
<text x="73.1" y="123.6">+3.3VA</text>
<text x="158.1" y="121.6">DGND</text>
<text x="153.9" y="128.8" transform="rotate(-90 153.9 128.8)">1</text>
<text x="193.7" y="130.4">6</text>
<text x="197.4" y="131.2">OUT</text>
<text x="205.5" y="131.2">IN</text>
<text x="209.9" y="130.4">1</text>
<text x="99.6" y="134.9">100nF</text>
<text x="109.2" y="134.9">100nF</text>
<text x="118.8" y="134.9">100nF</text>
<text x="128.4" y="134.9">100nF</text>
<text x="138" y="134.9">100nF</text>
<text x="147.7" y="134.9">100nF</text>
<text x="153.9" y="137.3" transform="rotate(-90 153.9 137.3)">2</text>
<text x="157.2" y="134.9">47uF</text>
<text x="157.2" y="136.8">AL</text>
<text x="168.8" y="134.9">10uF</text>
<text x="203.5" y="135.1">GND</text>
<text x="209.9" y="134.2">2</text>
<text x="79.8" y="140.3" transform="rotate(-90 79.8 140.3)">AGND</text>
<text x="174" y="140.3" transform="rotate(-90 174 140.3)">AGND</text>
<text x="181" y="141.9">10nF</text>
<text x="193.7" y="138.1">4</text>
<text x="196.3" y="141.9">ADP1710-3.3</text>
<text x="196.3" y="143.8">MAX6329TP/TL/TH/SP/SL/SH</text>
<text x="197.4" y="139">N.C</text>
<text x="202.6" y="139">SHDN</text>
<text x="209.9" y="138.1">3</text>
<text x="218.6" y="139">ON_A</text>
<text x="232.2" y="138.7">330nF</text>
<text x="99.6" y="146.4">100nF</text>
<text x="109.2" y="146.4">100nF</text>
<text x="118.8" y="146.4">100nF</text>
<text x="128.4" y="146.4">100nF</text>
<text x="138" y="146.4">100nF</text>
<text x="147.7" y="146.4">100nF</text>
<text x="151.6" y="148.6">AGND</text>
<text x="163.1" y="148.6">AGND</text>
<text x="196.3" y="145.8">NCP584</text>
<text x="196.3" y="147.7">LP2985-3.3</text>
<text x="73.5" y="154.3">-3.3VA</text>
<text x="221.5" y="150.5">AGND</text>
<text x="169.4" y="160">100k</text>
<text x="169.4" y="161.9">5%</text>
<text x="194.4" y="160">100k</text>
<text x="194.4" y="161.9">5%</text>
<text x="247.4" y="158.2">+3.3</text>
<text x="73.5" y="167.8">-3.3VA</text>
<text x="168.7" y="166.9">5</text>
<text x="172.5" y="167.8">OUT</text>
<text x="180.5" y="167.8">IN</text>
<text x="185" y="166.9">1</text>
<text x="115.5" y="171.1" transform="rotate(-90 115.5 171.1)">-</text>
<text x="125.1" y="171.1" transform="rotate(-90 125.1 171.1)">2</text>
<text x="168.7" y="172.6">8</text>
<text x="172.5" y="173.5">AGND CAP+</text>
<text x="177.6" y="171.6">SHDN</text>
<text x="180" y="169.7">FB</text>
<text x="185" y="168.8">7</text>
<text x="185" y="172.6">2</text>
<text x="185" y="170.7">6</text>
<text x="197.4" y="171.6">ON_A</text>
<text x="90" y="177.2">100nF</text>
<text x="99.6" y="177.2">1uF</text>
<text x="109.2" y="177.2">100nF</text>
<text x="115.5" y="179.7" transform="rotate(-90 115.5 179.7)">+</text>
<text x="118.8" y="177.2">100uF</text>
<text x="118.8" y="179.1">TANT</text>
<text x="125.1" y="179.6" transform="rotate(-90 125.1 179.6)">1</text>
<text x="128.4" y="177.2">100uF</text>
<text x="128.4" y="179.1">AL</text>
<text x="138" y="177.2">4.7uF</text>
<text x="147.7" y="177.2">4.7uF</text>
<text x="159.2" y="177.2">10uF</text>
<text x="168.7" y="174.6">3</text>
<text x="171.4" y="178.4">MAX889S</text>
<text x="172.5" y="175.4">GND</text>
<text x="178.3" y="175.4">CAP-</text>
<text x="185" y="174.6">4</text>
<text x="197.6" y="181">2.2uF</text>
<text x="209.1" y="181">100nF</text>
<text x="220.7" y="181">100nF</text>
<text x="234.1" y="181">100nF</text>
<text x="142.7" y="192.8">DGND</text>
<text x="163.8" y="192.8">DGND</text>
<text x="204.2" y="194.7">DGND</text>
<text x="215.7" y="194.7">DGND</text>
<text x="229.2" y="194.7">DGND</text>
</g>
</svg>
